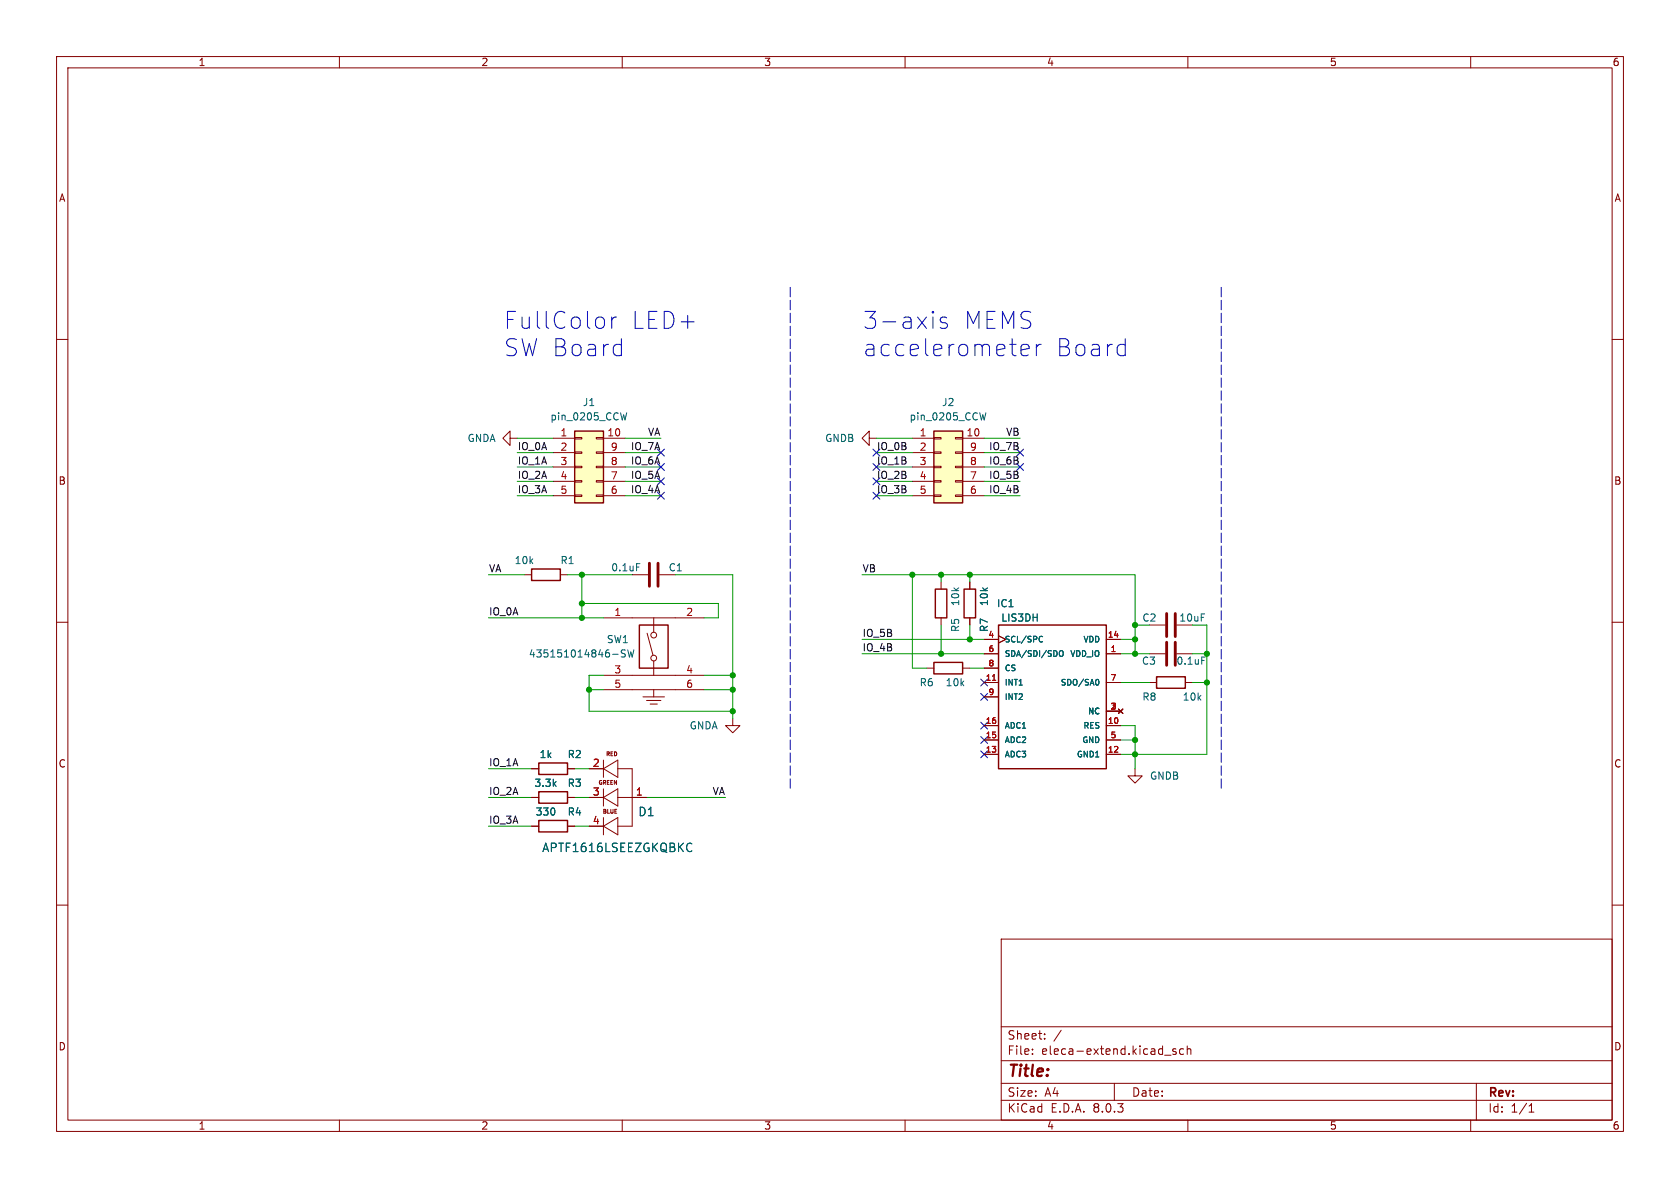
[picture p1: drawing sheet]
<svg xmlns="http://www.w3.org/2000/svg" width="297mm" height="210mm" viewBox="0 0 297 210" stroke-linecap="round" stroke-linejoin="round" font-family="sans-serif">
<g fill="none" stroke="#840000" stroke-width=".18">
<path d="M10 10h277v190h-277zM12 12h273v186h-273zM60 10v2M110 10v2M160 10v2M210 10v2M260 10v2M10 60h2M285 60h2M10 110h2M285 110h2M10 160h2"/>
<path d="M285 160h2M177 166h108v32h-108zM60 198v2M110 198v2M160 198v2M177 194.5h108M177 191.5h108M177 187.5h108M177 181.5h108M182.5 186.3v.1M182.5 185.5v.1M184.7 183.6v.1"/>
<path d="M184.7 182.8v.1M187.6 182.1l-1.3 2M197 191.5v3M205.9 186.5h1.1M207.9 185.5l-.4-.1-.2 .2 .1 .2 .5 .2v.3h-.6M209.2 185.5l-.4-.1-.3 .3v.4l.2 .2h.5M209.9 185.5l.2-.1 .4 .1v.9M209.9 184.9v1.5M210 198v2M260 198v2M261 191.5v6.5M270.3 196.6h.9"/>
<path d="M270.3 195.5l.4-.4v1.5"/>
</g>
<path d="M101.6 76.2h5.1v12.7h-5.1z" fill="#ffffc2"/>
<g fill="none" stroke="#840000" stroke-width=".18">
<path d="M97.8 77.5h3.8M101.6 79.9h1.3v.2h-1.3zM101.6 77.3h1.3v.3h-1.3zM105.4 79.9h1.3v.2h-1.3zM105.4 77.3h1.3v.3h-1.3zM106.7 77.5h3.8M153.7 77.5v-1.3l-1.3 1.3 1.3 1.2v-1.2h1.2M97.8 80h3.8M97.8 82.6h3.8M97.8 85.1h3.8M97.8 87.6h3.8M101.6 87.5h1.3v.3h-1.3z"/>
<path d="M101.6 85h1.3v.2h-1.3zM101.6 82.4h1.3v.3h-1.3zM105.4 87.5h1.3v.3h-1.3zM105.4 85h1.3v.2h-1.3zM105.4 82.4h1.3v.3h-1.3zM106.7 80h3.8M106.7 82.6h3.8M106.7 85.1h3.8M106.7 87.6h3.8M106.7 119.4h17.8M106.7 109.2h17.8M114.4 111.9l1 3.9"/>
<path d="M115.6 109.2v2.6M115.6 116.8v2.6M163.8 118.1h1.3M170.2 118.1h1.2M203.2 110.5h2.8M203.2 115.6h2.8M208 115.6h2.8M104.1 135.9h2.6M106.7 135.9l2.5-1.5v3zM106.7 134.4v3M106.7 139.4v3.1M106.7 121.9h17.8"/>
<path d="M109.2 135.9h2.6v10.2h-2.6M113.7 123.2h3.8M114.3 123.8h2.5M114.9 124.5h1.3M115.6 121.9v1.3M200.7 135.9v1.3h1.2l-1.2 1.2-1.3-1.2h1.3M203.2 120.7h1.3M209.5 120.7h1.3M104.1 141h2.6M104.1 146.1h2.6M106.7 141l2.5-1.6v3.1zM106.7 146.1l2.5-1.6v3.1z"/>
<path d="M106.7 144.5v3.1M109.2 141h5.1"/>
<circle cx="115.6" cy="112.3" r=".51"/>
<circle cx="115.6" cy="116.3" r=".51"/>
</g>
<path d="M101.6 76.2h5.1v12.7h-5.1zM113 110.5h5.1v7.6h-5.1zM165.1 117.1h5.1v2h-5.1zM204.5 119.6h5v2.1h-5z" fill="none" stroke="#840000" stroke-width=".25"/>
<path d="M110.8 73l-.3 1.2-.3-.9M108.3 115.7h1M110.6 114.9h-.5l-.2 .1v.4l.5 .2 .2 .3-.3 .2h-.5M111 114.9l.3 1.2 .2-.9 .3 .9 .3-1.2M212.5 116.1h.6M121.9 149l.4 .2M122.3 150.4l-.4 .1" fill="none" stroke="#006464" stroke-width=".18"/>
<path d="M206.2 108.5v4M206.2 113.5v4.1M207.8 108.5v4M207.8 113.5v4.1" fill="none" stroke="#840000" stroke-width=".51"/>
<path d="M165.1 76.2h5.1v12.7h-5.1z" fill="#ffffc2"/>
<g fill="none" stroke="#840000" stroke-width=".18">
<path d="M90.2 77.5v-1.3l-1.3 1.3 1.3 1.2v-1.2h1.2M161.3 77.5h3.8M165.1 79.9h1.3v.2h-1.3zM165.1 77.3h1.3v.3h-1.3zM168.9 79.9h1.3v.2h-1.3zM168.9 77.3h1.3v.3h-1.3zM170.2 77.5h3.8M161.3 80h3.8M161.3 82.6h3.8M161.3 85.1h3.8M161.3 87.6h3.8M165.1 87.5h1.3v.3h-1.3z"/>
<path d="M165.1 85h1.3v.2h-1.3zM165.1 82.4h1.3v.3h-1.3zM168.9 87.5h1.3v.3h-1.3zM168.9 85h1.3v.2h-1.3zM168.9 82.4h1.3v.3h-1.3zM170.2 80h3.8M170.2 82.6h3.8M170.2 85.1h3.8M170.2 87.6h3.8M92.7 101.6h1.3M99.1 101.6h1.2M111.8 101.6h2.8"/>
<path d="M116.6 101.6h2.8M166.4 102.9v1.2M166.4 109.2v1.3M171.4 102.9v1.2M171.4 109.2v1.3M174 115.6h2.5M174 113h2.5M174 118.1h2.5M176.5 112.4l1.3 .6-1.3 .7M195.6 115.6h2.5M195.6 113h2.5M94 135.9h1.2"/>
<path d="M100.3 135.9h1.3M104.1 135.9h2.6M129.5 127v1.3h1.3l-1.3 1.2-1.2-1.2h1.2M174 128.3h2.5M174 120.7h2.5M174 133.4h2.5M174 130.8h2.5M174 123.2h2.5M195.6 128.3h2.5M195.6 120.7h2.5M195.6 133.4h2.5M195.6 130.8h2.5"/>
<path d="M195.6 125.7h2.5M197.7 125.3l.8 .8M198.5 125.3l-.8 .8M94 141h1.2M94 146.1h1.2M100.3 141h1.3M100.3 146.1h1.3M104.1 141h2.6M104.1 146.1h2.6M111.8 141h2.5"/>
</g>
<path d="M165.1 76.2h5.1v12.7h-5.1zM94 100.6h5.1v2h-5.1zM165.4 104.1h2v5.1h-2zM170.4 104.1h2.1v5.1h-2.1zM176.5 110.5h19.1v25.4h-19.1zM95.2 140h5.1v2h-5.1zM95.2 134.9h5.1v2h-5.1zM95.2 145h5.1v2.1h-5.1z" fill="none" stroke="#840000" stroke-width=".25"/>
<path d="M174.3 73l-.3 1.2-.3-.9M112.5 99.6h.6M184 112.5l.3 .1M184.3 113.4l-.3 .1M187.4 115.1l.1-.1a.34 .34 0 0 1 .5 .4v.3a.34 .34 0 0 1-.4 .3 .34 .34 0 0 1-.3-.3zM193.9 120.1a.54 .54 0 0 1 .4 .5 .54 .54 0 0 1-.4 .5M121.9 149l.4 .2M122.3 150.4l-.4 .1" fill="none" stroke="#006464" stroke-width=".18"/>
<path d="M175.5 120.3h.5" fill="none" stroke="#a90000" stroke-width=".18"/>
<path d="M114.8 99.6v4M116.3 99.6v4" fill="none" stroke="#840000" stroke-width=".51"/>
<g fill="none" stroke="#0000c2" stroke-width=".18">
<path d="M108.1 56v2M109 56a.77 .77 0 0 0-.9 .6M109.9 59.9v3M164.9 55v.3M164.9 56v2M164.9 55l-.1 .2 .1 .1M164.9 55l.2 .2-.2 .1M167.4 56.2l-.8-.2-.2 .2-.2 .3 .2 .4 1 .3 .1 .3-.1 .4-.3 .1h-.6l-.3-.1M198.9 59.9v3M109.6 60.9l.3 .1M109.9 62.7l-.3 .2M180.5 61.9l1.4-.3-.1-.6-.3-.1h-.6l-.3 .1-.1 .3v1.1l.1 .3 .3 .2h.6l.3-.2"/>
<path d="M183.2 60.9v2M184.1 60.9a.77 .77 0 0 0-.9 .5M198.6 60.9l.3 .1M198.9 62.7l-.3 .2"/>
</g>
<path d="M139.7 50.8v88.9M215.9 50.8v88.9" fill="none" stroke="#0000c2" stroke-width=".18" stroke-dasharray="1.7 .6"/>
<g fill="none" stroke="#009600" stroke-width=".18">
<path d="M91.4 77.5h6.4M110.5 77.5h6.3M154.9 77.5h6.4M174 77.5h6.3M91.4 82.6h6.4M91.4 87.6h6.4M91.4 85.1h6.4M91.4 80h6.4M110.5 82.6h6.3M110.5 87.6h6.3M110.5 85.1h6.3M110.5 80h6.3"/>
<path d="M154.9 82.6h6.4M154.9 87.6h6.4M154.9 85.1h6.4M154.9 80h6.4M174 82.6h6.3M174 87.6h6.3M174 85.1h6.3M174 80h6.3M86.4 101.6h6.3M86.4 109.2h20.3M100.3 101.6h11.5M102.9 106.7h24.1v2.5h-2.5"/>
<path d="M102.9 101.6v7.6M106.7 119.4h-2.6v6.3h25.4M119.4 101.6h10.1v25.4M124.5 119.4h5M152.4 101.6h48.3v14M152.4 115.6h21.6M152.4 113h21.6M161.3 101.6v16.5h2.5M166.4 101.6v1.3M166.4 110.5v5.1M171.4 118.1h2.6M171.4 101.6v1.3"/>
<path d="M171.4 110.5v2.5M198.1 115.6h5.1M198.1 113h2.6M200.7 110.5h2.5M210.8 115.6h2.6M210.8 110.5h2.6v22.9h-15.3M86.4 135.9h7.6M101.6 135.9h2.5M104.1 121.9h2.6M124.5 121.9h5M198.1 128.3h2.6v7.6M198.1 130.8h2.6"/>
<path d="M198.1 120.7h5.1M210.8 120.7h2.6M86.4 141h7.6M86.4 146.1h7.6M101.6 141h2.5M101.6 146.1h2.5M114.3 141h14"/>
</g>
<g fill="none" stroke="#000084" stroke-width=".18">
<path d="M116.2 79.4l1.2 1.2M117.4 79.4l-1.2 1.2M154.3 79.4l1.2 1.2M155.5 79.4l-1.2 1.2M179.7 79.4l1.2 1.2M180.9 79.4l-1.2 1.2M116.2 81.9l1.2 1.3M116.2 84.5l1.2 1.2M116.2 87l1.2 1.2M117.4 81.9l-1.2 1.3M117.4 84.5l-1.2 1.2M117.4 87l-1.2 1.2"/>
<path d="M154.3 87l1.2 1.2M154.3 84.5l1.2 1.2M154.3 81.9l1.2 1.3M155.5 87l-1.2 1.2M155.5 84.5l-1.2 1.2M155.5 81.9l-1.2 1.3M179.7 81.9l1.2 1.3M180.9 81.9l-1.2 1.3M173.4 132.7l1.2 1.3M173.4 130.2l1.2 1.2M173.4 127.7l1.2 1.2M173.4 122.6l1.2 1.2"/>
<path d="M173.4 120l1.2 1.3M174.6 132.7l-1.2 1.3M174.6 130.2l-1.2 1.2M174.6 127.7l-1.2 1.2M174.6 122.6l-1.2 1.2M174.6 120l-1.2 1.3"/>
</g>
<g fill="#009600" stroke="#009600" stroke-width=".18">
<circle cx="129.5" cy="121.9" r=".46"/>
<circle cx="166.4" cy="101.6" r=".46"/>
<circle cx="129.5" cy="119.4" r=".46"/>
<circle cx="166.4" cy="115.6" r=".46"/>
<circle cx="161.3" cy="101.6" r=".46"/>
<circle cx="200.7" cy="110.5" r=".46"/>
<circle cx="200.7" cy="113" r=".46"/>
<circle cx="200.7" cy="133.4" r=".46"/>
<circle cx="171.4" cy="101.6" r=".46"/>
<circle cx="171.4" cy="113" r=".46"/>
<circle cx="102.9" cy="106.7" r=".46"/>
<circle cx="102.9" cy="109.2" r=".46"/>
<circle cx="104.1" cy="121.9" r=".46"/>
<circle cx="129.5" cy="125.7" r=".46"/>
<circle cx="213.4" cy="115.6" r=".46"/>
<circle cx="200.7" cy="130.8" r=".46"/>
<circle cx="200.7" cy="115.6" r=".46"/>
<circle cx="213.4" cy="120.7" r=".46"/>
<circle cx="102.9" cy="101.6" r=".46"/>
</g>
<g font-size="4.2" fill="#0000c2">
<text x="88.9" y="58.4">FullColor</text>
<text x="111.3" y="58.4">LED+</text>
<text x="152.4" y="58.4">3-axis</text>
<text x="170.1" y="58.4">MEMS</text>
<text x="88.9" y="63.3">SW Board</text>
<text x="152.4" y="63.3">accelerometer</text>
<text x="186.4" y="63.3">Board</text>
</g>
<text font-size="2.8" fill="#840000" x="178" y="190.9">Title:</text>
<g font-size="2.1" fill="#006464">
<text x="112.8" y="144.5">D1</text>
<text x="95.8" y="150.8">APTF1616LSEEZGKQBKC</text>
</g>
<g font-size="2.1" fill="#840000">
<text x="178" y="184">Sheet:</text>
<text x="178" y="186.7">File:</text>
<text x="184.1" y="186.7">eleca-extend.kicad_sch</text>
<text x="178" y="196.9">KiCad</text>
<text x="178" y="194.1">Size:</text>
<text x="184.7" y="194.1">A4</text>
<text x="185.7" y="196.9">E.D.A.</text>
<text x="193.3" y="196.9">8.0.3</text>
<text x="200" y="194.1">Date:</text>
<text x="263" y="194.3">Rev:</text>
<text x="263" y="196.9">Id:</text>
<text x="267.1" y="196.9">1/1</text>
</g>
<g font-size="1.8" fill="#840000">
<text x="35" y="11.9">1</text>
<text x="85" y="11.9">2</text>
<text x="135" y="11.9">3</text>
<text x="185" y="11.9">4</text>
<text x="235" y="11.9">5</text>
<text x="285" y="11.9">6</text>
<text x="10.3" y="35.9">A</text>
<text x="285.3" y="35.9">A</text>
<text x="10.3" y="85.9">B</text>
<text x="285.3" y="85.9">B</text>
<text x="10.3" y="135.9">C</text>
<text x="285.3" y="135.9">C</text>
<text x="10.3" y="185.9">D</text>
<text x="285.3" y="185.9">D</text>
<text x="35" y="199.9">1</text>
<text x="85" y="199.9">2</text>
<text x="135" y="199.9">3</text>
<text x="185" y="199.9">4</text>
<text x="235" y="199.9">5</text>
<text x="285" y="199.9">6</text>
</g>
<g font-size="1.8" fill="#006464">
<text x="102.9" y="72">J1</text>
<text x="166.4" y="72">J2</text>
<text x="97.2" y="74.5">pin_0205_CCW</text>
<text x="160.7" y="74.5">pin_0205_CCW</text>
<text x="82.6" y="78.3">GNDA</text>
<text x="145.8" y="78.3">GNDB</text>
<text x="90.9" y="99.9">10k</text>
<text x="99" y="99.9">R1</text>
<text x="108" y="101.2">0.1uF</text>
<text x="118.1" y="101.2">C1</text>
<text x="169.8" y="107.2" transform="rotate(-90 169.8 107.2)">10k</text>
<text x="174.9" y="107.2" transform="rotate(-90 174.9 107.2)">10k</text>
<text x="176.2" y="107.5">IC1</text>
<text x="107.2" y="113.9">SW1</text>
<text x="169.8" y="111.8" transform="rotate(-90 169.8 111.8)">R5</text>
<text x="174.9" y="111.8" transform="rotate(-90 174.9 111.8)">R7</text>
<text x="176.9" y="110.1">LIS3DH</text>
<text x="201.9" y="110.1">C2</text>
<text x="208.4" y="110.1">10uF</text>
<text x="93.4" y="116.4">435151014846-SW</text>
<text x="201.8" y="117.7">C3</text>
<text x="207.9" y="117.7">0.1uF</text>
<text x="162.5" y="121.5">R6</text>
<text x="167.1" y="121.5">10k</text>
<text x="201.9" y="124.1">R8</text>
<text x="209" y="124.1">10k</text>
<text x="121.8" y="129.1">GNDA</text>
<text x="95.3" y="134.2">1k</text>
<text x="100.3" y="134.2">R2</text>
<text x="94.4" y="139.3">3.3k</text>
<text x="100.3" y="139.3">R3</text>
<text x="203.2" y="138">GNDB</text>
<text x="94.6" y="144.4">330</text>
<text x="100.3" y="144.4">R4</text>
</g>
<g font-size="1.8" fill="#a90000">
<text x="99" y="77.2">1</text>
<text x="107.3" y="77.2">10</text>
<text x="162.5" y="77.2">1</text>
<text x="170.8" y="77.2">10</text>
<text x="99" y="79.8">2</text>
<text x="99" y="82.3">3</text>
<text x="107.9" y="82.3">8</text>
<text x="107.9" y="79.8">9</text>
<text x="162.5" y="79.8">2</text>
<text x="162.5" y="82.3">3</text>
<text x="171.4" y="82.3">8</text>
<text x="171.4" y="79.8">9</text>
<text x="99" y="84.8">4</text>
<text x="99" y="87.4">5</text>
<text x="107.9" y="87.4">6</text>
<text x="107.9" y="84.8">7</text>
<text x="162.5" y="84.8">4</text>
<text x="162.5" y="87.4">5</text>
<text x="171.4" y="87.4">6</text>
<text x="171.4" y="84.8">7</text>
<text x="108.5" y="109">1</text>
<text x="121.2" y="109">2</text>
<text x="108.5" y="119.1">3</text>
<text x="121.2" y="119.1">4</text>
<text x="108.5" y="121.7">5</text>
<text x="121.2" y="121.7">6</text>
<text x="104.7" y="135.6">2</text>
<text x="104.7" y="140.7">3</text>
<text x="112.3" y="140.7">1</text>
<text x="104.7" y="145.8">4</text>
</g>
<g font-size="1.8" fill="#0f0f0f">
<text x="114.5" y="77.1">VA</text>
<text x="177.8" y="77.1">VB</text>
<text x="91.4" y="82.2">IO_1A</text>
<text x="91.4" y="79.7">IO_0A</text>
<text x="111.4" y="82.2">IO_6A</text>
<text x="111.4" y="79.7">IO_7A</text>
<text x="154.9" y="79.7">IO_0B</text>
<text x="154.9" y="82.2">IO_1B</text>
<text x="174.8" y="82.2">IO_6B</text>
<text x="174.8" y="79.7">IO_7B</text>
<text x="91.4" y="84.7">IO_2A</text>
<text x="91.4" y="87.3">IO_3A</text>
<text x="111.4" y="84.7">IO_5A</text>
<text x="111.4" y="87.3">IO_4A</text>
<text x="154.9" y="84.7">IO_2B</text>
<text x="154.9" y="87.3">IO_3B</text>
<text x="174.8" y="84.7">IO_5B</text>
<text x="174.8" y="87.3">IO_4B</text>
<text x="86.4" y="101.3">VA</text>
<text x="152.4" y="101.3">VB</text>
<text x="86.4" y="108.9">IO_0A</text>
<text x="152.4" y="112.7">IO_5B</text>
<text x="152.4" y="115.2">IO_4B</text>
<text x="86.4" y="135.5">IO_1A</text>
<text x="86.4" y="140.6">IO_2A</text>
<text x="125.9" y="140.6">VA</text>
<text x="86.4" y="145.7">IO_3A</text>
</g>
<g font-size="1.4" fill="#a90000">
<text x="174.6" y="112.8">4</text>
<text x="195.8" y="112.8">14</text>
<text x="174.6" y="115.3">6</text>
<text x="174.6" y="117.9">8</text>
<text x="196.2" y="115.3">1</text>
<text x="174.2" y="120.4">11</text>
<text x="174.6" y="122.9">9</text>
<text x="196.2" y="125.5">2</text>
<text x="196.2" y="120.4">7</text>
<text x="174.2" y="130.6">15</text>
<text x="174.2" y="128">16</text>
<text x="195.8" y="128">10</text>
<text x="196.2" y="130.6">5</text>
<text x="174.2" y="133.1">13</text>
<text x="195.8" y="133.1">12</text>
</g>
<g font-size="1.4" fill="#006464">
<text x="177.5" y="113.8">SCL/SPC</text>
<text x="191.4" y="113.8">VDD</text>
<text x="177.5" y="116.3">SDA/SDI/SDO</text>
<text x="177.5" y="118.8">CS</text>
<text x="189.1" y="116.3">VDD_IO</text>
<text x="177.5" y="121.4">INT1</text>
<text x="177.5" y="123.9">INT2</text>
<text x="187.4" y="121.4">SDO/SA0</text>
<text x="177.5" y="131.5">ADC2</text>
<text x="177.5" y="129">ADC1</text>
<text x="191.2" y="131.5">GND</text>
<text x="191.4" y="129">RES</text>
<text x="192.2" y="126.5">NC</text>
<text x="177.5" y="134.1">ADC3</text>
<text x="190.2" y="134.1">GND1</text>
</g>
<g font-size="1" fill="#840000">
<text x="107" y="133.9">RED</text>
<text x="105.7" y="138.9">GREEN</text>
<text x="106.4" y="144">BLUE</text>
</g>
</svg>
